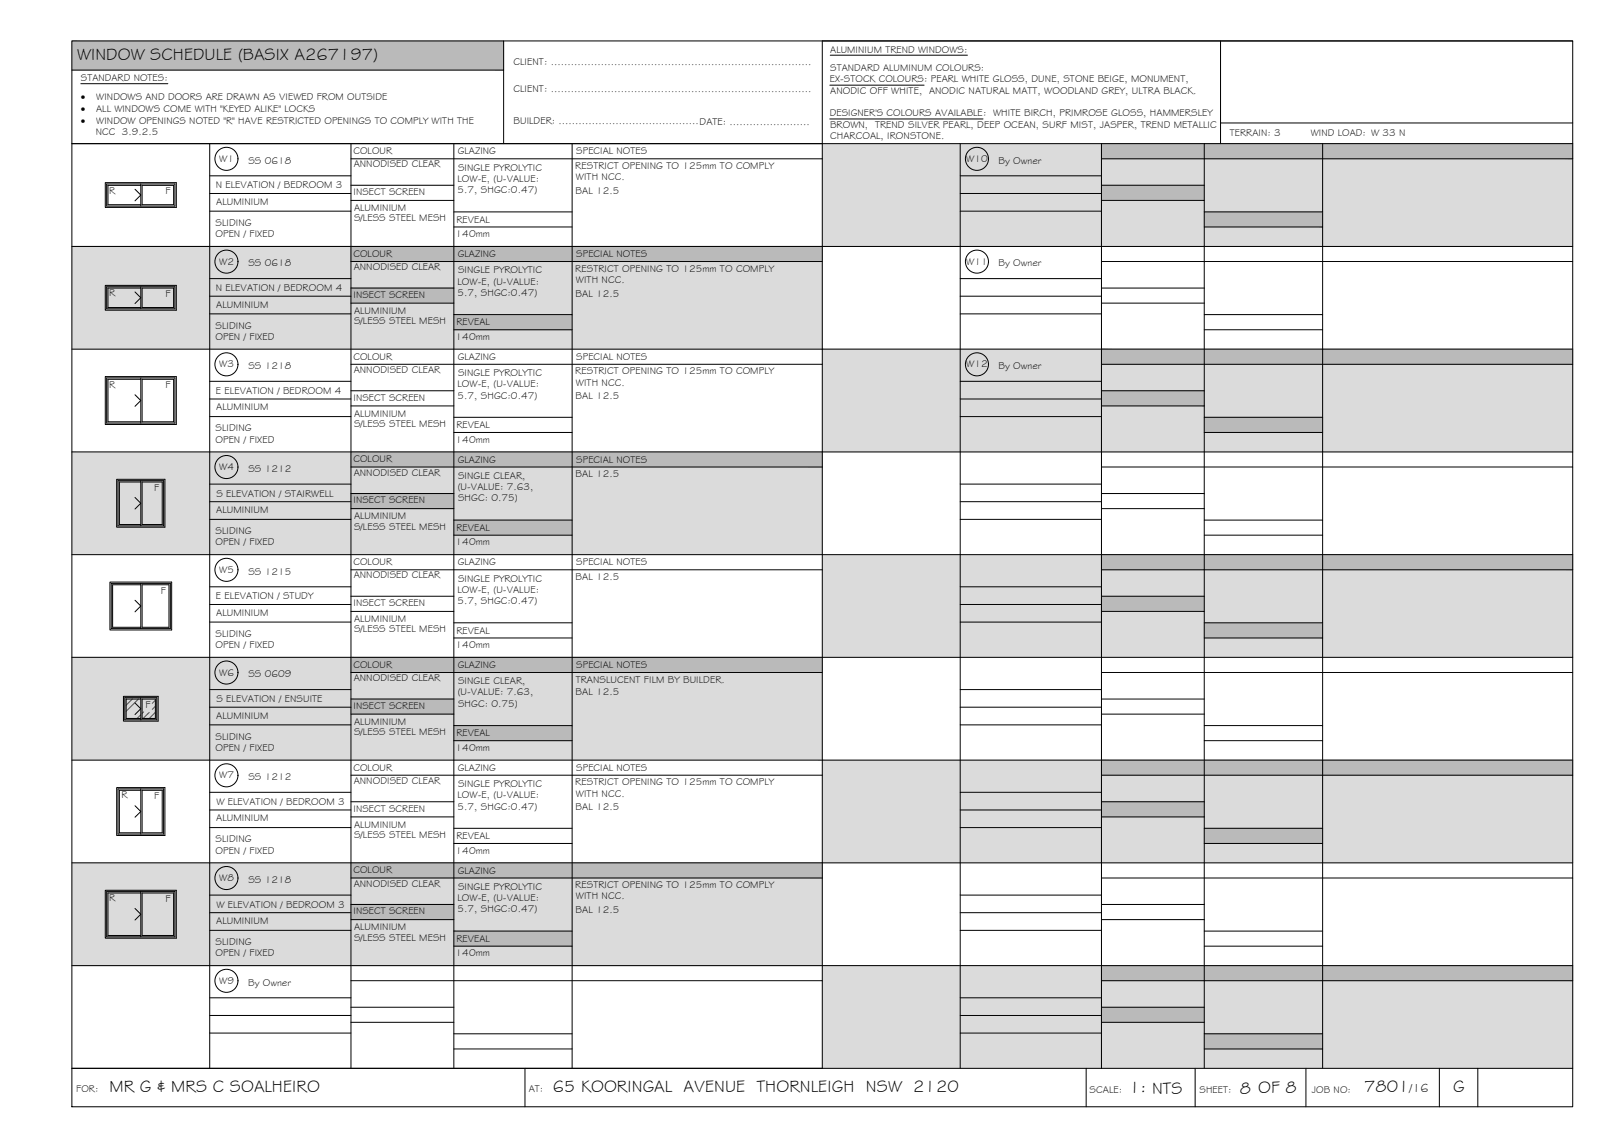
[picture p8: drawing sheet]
<svg xmlns="http://www.w3.org/2000/svg" width="420mm" height="297mm" viewBox="0 0 420 297" stroke-linecap="round" stroke-linejoin="round" font-family="sans-serif">
<!-- layer: WINDOWS -->
<g fill="none" stroke="#000" stroke-width=".26">
<path d="M27.7 47.8h17.8v5.8h-17.8zM35.1 49.2l1.5 1.5-1.5 1.5M36.6 48.2h-8.5v5h8.5M36.6 47.8v5.8M36.9 48.2h8.2v5h-8.2zM27.7 74.5h17.8v5.8h-17.8zM35.1 75.9l1.5 1.5-1.5 1.5M36.6 74.9h-8.5v5h8.5M36.6 74.5v5.8M36.9 74.9h8.2v5h-8.2zM27.7 98.2h17.8v11.8h-17.8zM36.6 98.6h-8.5v11h8.5"/>
<path d="M36.6 98.2v11.8M36.9 98.6h8.2v11h-8.2zM35.1 102.6l1.5 1.5-1.5 1.5M30.7 124.9h11.8v11.8h-11.8zM35.1 129.3l1.5 1.5-1.5 1.5M36.6 124.9v11.8M36.6 125.3h-5.6v11h5.6M36.9 125.3h5.2v11h-5.2zM28.9 151.6h15.4v11.8h-15.4zM35.1 156l1.5 1.5-1.5 1.5M36.6 151.6v11.8M36.6 152h-7.3v11h7.3"/>
<path d="M36.9 152h7v11h-7zM32.4 181.3h8.3v5.8h-8.3zM35.1 182.7l1.5 1.5-1.5 1.5M36.6 181.3v5.8M36.6 181.7h-3.8v5h3.8M36.9 181.7h3.5v5h-3.5zM30.7 205h11.8v11.8h-11.8zM35.1 209.4l1.5 1.5-1.5 1.5M36.6 205v11.8M36.6 205.4h-5.6v11h5.6M36.9 205.4h5.2v11h-5.2zM27.7 231.7h17.8v11.8h-17.8z"/>
<path d="M35.1 236.1l1.5 1.5-1.5 1.5M36.6 232.1h-8.5v11h8.5M36.6 231.7v11.8M36.9 232.1h8.2v11h-8.2z"/>
<circle cx="58.8" cy="41.3" r="3"/>
<circle cx="253.8" cy="41.3" r="3"/>
<circle cx="58.8" cy="68" r="3"/>
<circle cx="253.8" cy="68" r="3"/>
<circle cx="58.8" cy="94.7" r="3"/>
<circle cx="253.8" cy="94.7" r="3"/>
<circle cx="58.8" cy="121.4" r="3"/>
<circle cx="58.8" cy="148.1" r="3"/>
<circle cx="58.8" cy="174.8" r="3"/>
<circle cx="58.8" cy="201.5" r="3"/>
<circle cx="58.8" cy="228.2" r="3"/>
<circle cx="58.8" cy="254.9" r="3"/>
</g>
<!-- layer: NEWWORK -->
<path d="M27.4 47.5h18.4v6.4h-18.4zM27.4 74.2h18.4v6.4h-18.4zM27.4 97.9h18.4v12.4h-18.4zM30.3 124.6h12.5v12.4h-12.5zM28.6 151.3h16v12.4h-16zM32.1 181h9v6.4h-9zM30.3 204.7h12.5v12.4h-12.5zM27.4 231.4h18.4v12.4h-18.4z" fill="none" stroke="#000" stroke-width=".26"/>
<!-- layer: WINDOW SCHEDULE HATCH -->
<g fill="#dbdbdb" stroke="#dbdbdb" stroke-width=".26">
<path d="M213.7 37.3l195 26.7v-26.7zM213.7 37.3l195 26.7h-195z"/>
<path d="M18.7 64l195 26.7v-26.7zM18.7 64l195 26.7h-195z"/>
<path d="M213.7 90.7l195 26.7v-26.7zM213.7 90.7l195 26.7h-195z"/>
<path d="M18.7 117.4l195 26.7v-26.7zM18.7 117.4l195 26.7h-195z"/>
<path d="M213.7 144.1l195 26.7v-26.7zM213.7 144.1l195 26.7h-195z"/>
<path d="M18.7 170.8l195 26.7v-26.7zM18.7 170.8l195 26.7h-195z"/>
<path d="M213.7 197.5l195 26.7v-26.7zM213.7 197.5l195 26.7h-195z"/>
<path d="M18.7 224.2l195 26.7v-26.7zM18.7 224.2l195 26.7h-195z"/>
<path d="M213.7 250.9l195 26.7v-26.7zM213.7 250.9l195 26.7h-195z"/>
</g>
<g fill="#bababa" stroke="#bababa" stroke-width=".26">
<path d="M18.7 10.6l112.2 7.6v-7.6zM18.7 10.6l112.2 7.6h-112.2z"/>
<path d="M286.2 37.3l122.5 4v-4zM286.2 37.3l122.5 4h-122.5z"/>
<path d="M286.2 48.1l26.7 4v-4zM286.2 48.1l26.7 4h-26.7z"/>
<path d="M312.9 55.1l30.8 3.9v-3.9zM312.9 55.1l30.8 3.9h-30.8z"/>
<path d="M91.2 64l122.5 4v-4zM91.2 64l122.5 4h-122.5z"/>
<path d="M91.2 74.9l26.7 3.9v-3.9zM91.2 74.9l26.7 3.9h-26.7z"/>
<path d="M117.9 81.8l30.8 3.9v-3.9zM117.9 81.8l30.8 3.9h-30.8z"/>
<path d="M286.2 90.7l122.5 4v-4zM286.2 90.7l122.5 4h-122.5z"/>
<path d="M286.2 101.6l26.7 3.9v-3.9zM286.2 101.6l26.7 3.9h-26.7z"/>
<path d="M312.9 108.5l30.8 3.9v-3.9zM312.9 108.5l30.8 3.9h-30.8z"/>
<path d="M91.2 117.4l122.5 4v-4zM91.2 117.4l122.5 4h-122.5z"/>
<path d="M91.2 128.3l26.7 3.9v-3.9zM91.2 128.3l26.7 3.9h-26.7z"/>
<path d="M117.9 135.2l30.8 3.9v-3.9zM117.9 135.2l30.8 3.9h-30.8z"/>
<path d="M286.2 144.1l122.5 4v-4zM286.2 144.1l122.5 4h-122.5z"/>
<path d="M286.2 155l26.7 3.9v-3.9zM286.2 155l26.7 3.9h-26.7z"/>
<path d="M312.9 161.9l30.8 3.9v-3.9zM312.9 161.9l30.8 3.9h-30.8z"/>
<path d="M91.2 170.8l122.5 4v-4zM91.2 170.8l122.5 4h-122.5z"/>
<path d="M91.2 181.6l26.7 4v-4zM91.2 181.6l26.7 4h-26.7z"/>
<path d="M117.9 188.6l30.8 3.9v-3.9zM117.9 188.6l30.8 3.9h-30.8z"/>
<path d="M286.2 197.5l122.5 4v-4zM286.2 197.5l122.5 4h-122.5z"/>
<path d="M286.2 208.4l26.7 3.9v-3.9zM286.2 208.4l26.7 3.9h-26.7z"/>
<path d="M312.9 215.3l30.8 3.9v-3.9zM312.9 215.3l30.8 3.9h-30.8z"/>
<path d="M91.2 224.2l122.5 4v-4zM91.2 224.2l122.5 4h-122.5z"/>
<path d="M91.2 235l26.7 4v-4zM91.2 235l26.7 4h-26.7z"/>
<path d="M117.9 242l30.8 3.9v-3.9zM117.9 242l30.8 3.9h-30.8z"/>
<path d="M286.2 250.9l122.5 4v-4zM286.2 250.9l122.5 4h-122.5z"/>
<path d="M286.2 261.8l26.7 3.9v-3.9zM286.2 261.8l26.7 3.9h-26.7z"/>
<path d="M312.9 268.7l30.8 3.9v-3.9zM312.9 268.7l30.8 3.9h-30.8z"/>
</g>
<!-- layer: BORDER -->
<g fill="none" stroke="#000" stroke-width=".26">
<path d="M18.7 10.6h390v277h-390zM18.7 18.2h112.2M130.9 10.6v26.7M317.1 10.6v26.7M408.7 10.6h-195v267M18.7 37.3h390M54.5 37.3v240.3M91.2 37.3v240.3M117.9 37.3v240.3M148.7 37.3v240.3M249.5 37.3v240.3M286.2 37.3v240.3"/>
<path d="M312.9 37.3v240.3M317.1 32h91.6M343.7 37.3v240.3M54.5 45.7h36.7M54.5 50.3h36.7M54.5 54.9h36.7M91.2 41.3h122.5M91.2 48.1h26.7M91.2 52.1h26.7M117.9 55.1h30.8M117.9 59h30.8M249.5 45.7h36.7"/>
<path d="M249.5 50.3h36.7M249.5 54.9h36.7M286.2 41.3h122.5M286.2 48.1h26.7M286.2 52.1h26.7M312.9 55.1h30.8M312.9 59h30.8M18.7 64h390M54.5 72.4h36.7M54.5 77h36.7M91.2 68h122.5M91.2 74.9h26.7"/>
<path d="M91.2 78.8h26.7M249.5 72.4h36.7M249.5 77h36.7M286.2 68h122.5M286.2 74.9h26.7M286.2 78.8h26.7M18.7 90.7h390M54.5 81.6h36.7M54.5 99.1h36.7M91.2 94.7h122.5M117.9 81.8h30.8M117.9 85.7h30.8"/>
<path d="M249.5 81.6h36.7M249.5 99.1h36.7M286.2 94.7h122.5M312.9 81.8h30.8M312.9 85.7h30.8M18.7 117.4h390M54.5 103.7h36.7M54.5 108.3h36.7M91.2 101.6h26.7M91.2 105.5h26.7M117.9 108.5h30.8M117.9 112.4h30.8"/>
<path d="M249.5 103.7h36.7M249.5 108.3h36.7M286.2 101.6h26.7M286.2 105.5h26.7M312.9 108.5h30.8M312.9 112.4h30.8M54.5 125.8h36.7M54.5 130.4h36.7M54.5 135h36.7M91.2 121.4h122.5M91.2 128.3h26.7M91.2 132.2h26.7"/>
<path d="M117.9 135.2h30.8M117.9 139.1h30.8M249.5 125.8h36.7M249.5 130.4h36.7M249.5 135h36.7M286.2 121.4h122.5M286.2 128.3h26.7M286.2 132.2h26.7M312.9 135.2h30.8M312.9 139.1h30.8M18.7 144.1h390M54.5 152.5h36.7"/>
<path d="M54.5 157.1h36.7M91.2 148.1h122.5M91.2 155h26.7M91.2 158.9h26.7M249.5 152.5h36.7M249.5 157.1h36.7M286.2 148.1h122.5M286.2 155h26.7M286.2 158.9h26.7M18.7 170.8h390M54.5 161.7h36.7M54.5 179.2h36.7"/>
<path d="M91.2 174.8h122.5M117.9 161.9h30.8M117.9 165.8h30.8M249.5 161.7h36.7M249.5 179.2h36.7M286.2 174.8h122.5M312.9 161.9h30.8M312.9 165.8h30.8M18.7 197.5h390M54.5 183.8h36.7M54.5 188.4h36.7M91.2 181.7h26.7"/>
<path d="M91.2 185.6h26.7M117.9 188.6h30.8M117.9 192.5h30.8M249.5 183.8h36.7M249.5 188.4h36.7M286.2 181.7h26.7M286.2 185.6h26.7M312.9 188.6h30.8M312.9 192.5h30.8M54.5 205.9h36.7M54.5 210.5h36.7M54.5 215.1h36.7"/>
<path d="M91.2 201.5h122.5M91.2 208.4h26.7M91.2 212.3h26.7M117.9 215.3h30.8M117.9 219.2h30.8M249.5 205.9h36.7M249.5 210.5h36.7M249.5 215.1h36.7M286.2 201.5h122.5M286.2 208.4h26.7M286.2 212.3h26.7M312.9 215.3h30.8"/>
<path d="M312.9 219.2h30.8M18.7 224.2h390M54.5 232.6h36.7M54.5 237.2h36.7M91.2 228.2h122.5M91.2 235h26.7M91.2 239h26.7M249.5 232.6h36.7M249.5 237.2h36.7M286.2 228.2h122.5M286.2 235h26.7M286.2 239h26.7"/>
<path d="M18.7 250.9h390M54.5 241.8h36.7M54.5 259.3h36.7M91.2 254.9h122.5M117.9 242h30.8M117.9 245.9h30.8M249.5 241.8h36.7M249.5 259.3h36.7M286.2 254.9h122.5M312.9 242h30.8M312.9 245.9h30.8M18.7 277.6h390"/>
<path d="M54.5 263.9h36.7M54.5 268.5h36.7M91.2 261.8h26.7M91.2 265.7h26.7M117.9 268.7h30.8M117.9 272.6h30.8M136.4 277.6v10M249.5 263.9h36.7M249.5 268.5h36.7M282.2 277.6v10M286.2 261.8h26.7M286.2 265.7h26.7"/>
<path d="M310.5 277.6v10M312.9 268.7h30.8M312.9 272.6h30.8M339.3 277.6v10M374 277.6v10M384 277.6v10"/>
</g>
<!-- layer: TEXT -->
<path d="M215.7 14.3h35.7M21 21.8h22.6M215.6 30.9h39.8M215.6 22.1h24.5" fill="none" stroke="#000" stroke-width=".26"/>
<!-- layer: HATCH -->
<path d="M32.8 181.7h.1M34.4 181.7l-1.6 1.6M36 181.7l-3.2 3.1M36.6 185.8l-1 .9M37.3 185l-.4 .4M38.8 185.1l-1.6 1.6M40.4 185.1l-1.6 1.6M40.4 182l-.8 .8M40.4 183.5l-.8 .9M40.4 186.7h.1" fill="none" stroke="#545454" stroke-width=".26"/>
<g font-size="4.5">
<text x="20" y="15.6">WINDOW SCHEDULE (BASIX A267197)</text>
<text x="28.5" y="283.7">MR G &amp; MRS C SOALHEIRO</text>
<text x="143.6" y="283.7">65 KOORINGAL AVENUE THORNLEIGH NSW 2120</text>
<text x="293.4" y="284">1: NTS</text>
<text x="322.2" y="284.2">8 OF 8</text>
<text x="354.5" y="283.9">7801</text>
<text x="377.6" y="283.8">G</text>
</g>
<text font-size="3.2" x="366.3" y="283.9">/16</text>
<g font-size="2.6">
<text x="133.4" y="16.9">CLIENT: ..............................................................................</text>
<text x="215.7" y="13.6">ALUMINIUM TREND WINDOWS:</text>
<text x="21" y="21.1">STANDARD NOTES:</text>
<text x="215.6" y="21.4">EX-STOCK COLOURS: PEARL WHITE GLOSS, DUNE, STONE BEIGE, MONUMENT,</text>
<text x="215.7" y="18.5">STANDARD ALUMINUM COLOURS:</text>
<text x="21" y="26.1">·</text>
<text x="21" y="29.1">·</text>
<text x="25" y="29.1">ALL WINDOWS COME WITH &quot;KEYED ALIKE&quot; LOCKS</text>
<text x="25" y="26.1">WINDOWS AND DOORS ARE DRAWN AS VIEWED FROM OUTSIDE</text>
<text x="133.4" y="24">CLIENT: ..............................................................................</text>
<text x="215.7" y="24.4">ANODIC OFF WHITE, ANODIC NATURAL MATT, WOODLAND GREY, ULTRA BLACK.</text>
<text x="21" y="32.1">·</text>
<text x="24.9" y="35.1">NCC 3.9.2.5</text>
<text x="25" y="32.1">WINDOW OPENINGS NOTED &quot;R&quot; HAVE RESTRICTED OPENINGS TO COMPLY WITH THE</text>
<text x="133.4" y="32.3">BUILDER: ..........................................DATE: ........................</text>
<text x="215.6" y="30.2">DESIGNER'S COLOURS AVAILABLE: WHITE BIRCH, PRIMROSE GLOSS, HAMMERSLEY</text>
<text x="215.7" y="33.2">BROWN, TREND SILVER PEARL, DEEP OCEAN, SURF MIST, JASPER, TREND METALLIC</text>
<text x="319.6" y="35.4">TERRAIN: 3</text>
<text x="340.6" y="35.4">WIND LOAD: W 33 N</text>
<text x="91.8" y="40.1">COLOUR</text>
<text x="119" y="40.1">GLAZING</text>
<text x="149.7" y="40.1">SPECIAL NOTES</text>
<text x="215.7" y="36.1">CHARCOAL, IRONSTONE.</text>
<text x="57" y="42.1">W1</text>
<text x="64.5" y="42.6">SS 0618</text>
<text x="91.9" y="43.5">ANNODISED CLEAR</text>
<text x="118.9" y="47.2">LOW-E, (U-VALUE:</text>
<text x="119" y="44.3">SINGLE PYROLYTIC</text>
<text x="149.5" y="43.9">RESTRICT OPENING TO 125mm TO COMPLY</text>
<text x="149.6" y="46.8">WITH NCC.</text>
<text x="251.1" y="42.1">W10</text>
<text x="259.5" y="42.6">By Owner</text>
<text x="28.3" y="50.3">R</text>
<text x="43" y="50.5">F</text>
<text x="56.1" y="49">N ELEVATION / BEDROOM 3</text>
<text x="56.2" y="53.2">ALUMINIUM</text>
<text x="91.8" y="50.7">INSECT SCREEN</text>
<text x="118.9" y="50.2">5.7, SHGC:0.47)</text>
<text x="149.6" y="50.4">BAL 12.5</text>
<text x="56" y="58.7">SLIDING</text>
<text x="92" y="54.9">ALUMINIUM</text>
<text x="92" y="57.5">S/LESS STEEL MESH</text>
<text x="118.6" y="57.9">REVEAL</text>
<text x="56" y="61.6">OPEN / FIXED</text>
<text x="118.4" y="61.7">140mm</text>
<text x="57" y="68.8">W2</text>
<text x="64.5" y="69.3">SS 0618</text>
<text x="91.8" y="66.8">COLOUR</text>
<text x="91.9" y="70.2">ANNODISED CLEAR</text>
<text x="119" y="66.9">GLAZING</text>
<text x="119" y="71">SINGLE PYROLYTIC</text>
<text x="149.5" y="70.6">RESTRICT OPENING TO 125mm TO COMPLY</text>
<text x="149.7" y="66.9">SPECIAL NOTES</text>
<text x="251.1" y="68.8">W11</text>
<text x="259.5" y="69.3">By Owner</text>
<text x="28.3" y="77">R</text>
<text x="43" y="77.2">F</text>
<text x="56.1" y="75.7">N ELEVATION / BEDROOM 4</text>
<text x="91.8" y="77.4">INSECT SCREEN</text>
<text x="118.9" y="73.9">LOW-E, (U-VALUE:</text>
<text x="118.9" y="76.9">5.7, SHGC:0.47)</text>
<text x="149.6" y="77.1">BAL 12.5</text>
<text x="149.6" y="73.5">WITH NCC.</text>
<text x="56.2" y="79.9">ALUMINIUM</text>
<text x="92" y="81.6">ALUMINIUM</text>
<text x="56" y="88.3">OPEN / FIXED</text>
<text x="56" y="85.4">SLIDING</text>
<text x="92" y="84.2">S/LESS STEEL MESH</text>
<text x="118.4" y="88.3">140mm</text>
<text x="118.6" y="84.6">REVEAL</text>
<text x="57" y="95.5">W3</text>
<text x="64.5" y="96">SS 1218</text>
<text x="91.8" y="93.5">COLOUR</text>
<text x="119" y="93.5">GLAZING</text>
<text x="149.7" y="93.5">SPECIAL NOTES</text>
<text x="251.1" y="95.5">W12</text>
<text x="259.5" y="95.9">By Owner</text>
<text x="28.3" y="100.7">R</text>
<text x="43" y="100.9">F</text>
<text x="91.9" y="96.9">ANNODISED CLEAR</text>
<text x="118.9" y="100.6">LOW-E, (U-VALUE:</text>
<text x="119" y="97.7">SINGLE PYROLYTIC</text>
<text x="149.5" y="97.3">RESTRICT OPENING TO 125mm TO COMPLY</text>
<text x="149.6" y="100.2">WITH NCC.</text>
<text x="56.1" y="102.4">E ELEVATION / BEDROOM 4</text>
<text x="56.2" y="106.7">ALUMINIUM</text>
<text x="91.8" y="104.1">INSECT SCREEN</text>
<text x="118.9" y="103.6">5.7, SHGC:0.47)</text>
<text x="149.6" y="103.8">BAL 12.5</text>
<text x="56" y="112.1">SLIDING</text>
<text x="92" y="108.3">ALUMINIUM</text>
<text x="92" y="110.9">S/LESS STEEL MESH</text>
<text x="118.6" y="111.3">REVEAL</text>
<text x="56" y="115">OPEN / FIXED</text>
<text x="118.4" y="115">140mm</text>
<text x="57" y="122.2">W4</text>
<text x="64.5" y="122.7">SS 1212</text>
<text x="91.8" y="120.2">COLOUR</text>
<text x="91.9" y="123.6">ANNODISED CLEAR</text>
<text x="119" y="120.3">GLAZING</text>
<text x="119" y="124.4">SINGLE CLEAR,</text>
<text x="149.6" y="124">BAL 12.5</text>
<text x="149.7" y="120.3">SPECIAL NOTES</text>
<text x="40" y="127.6">F</text>
<text x="56.2" y="129.1">S ELEVATION / STAIRWELL</text>
<text x="91.8" y="130.8">INSECT SCREEN</text>
<text x="118.9" y="127.3">(U-VALUE: 7.63,</text>
<text x="119" y="130.3">SHGC: 0.75)</text>
<text x="56.2" y="133.3">ALUMINIUM</text>
<text x="92" y="135">ALUMINIUM</text>
<text x="92" y="137.6">S/LESS STEEL MESH</text>
<text x="118.6" y="138">REVEAL</text>
<text x="56" y="141.7">OPEN / FIXED</text>
<text x="56" y="138.8">SLIDING</text>
<text x="118.4" y="141.7">140mm</text>
<text x="57" y="148.9">W5</text>
<text x="64.5" y="149.4">SS 1215</text>
<text x="91.8" y="146.9">COLOUR</text>
<text x="119" y="147">GLAZING</text>
<text x="149.7" y="147">SPECIAL NOTES</text>
<text x="41.8" y="154.3">F</text>
<text x="56.1" y="155.8">E ELEVATION / STUDY</text>
<text x="91.9" y="150.3">ANNODISED CLEAR</text>
<text x="118.9" y="154">LOW-E, (U-VALUE:</text>
<text x="119" y="151.1">SINGLE PYROLYTIC</text>
<text x="149.6" y="150.7">BAL 12.5</text>
<text x="56.2" y="160">ALUMINIUM</text>
<text x="91.8" y="157.5">INSECT SCREEN</text>
<text x="92" y="161.7">ALUMINIUM</text>
<text x="118.9" y="157">5.7, SHGC:0.47)</text>
<text x="56" y="165.5">SLIDING</text>
<text x="92" y="164.4">S/LESS STEEL MESH</text>
<text x="118.6" y="164.7">REVEAL</text>
<text x="56" y="168.4">OPEN / FIXED</text>
<text x="91.8" y="173.6">COLOUR</text>
<text x="118.4" y="168.4">140mm</text>
<text x="119" y="173.6">GLAZING</text>
<text x="149.7" y="173.7">SPECIAL NOTES</text>
<text x="57" y="175.6">W6</text>
<text x="64.5" y="176.1">SS 0609</text>
<text x="91.9" y="177">ANNODISED CLEAR</text>
<text x="119" y="177.8">SINGLE CLEAR,</text>
<text x="149.6" y="177.4">TRANSLUCENT FILM BY BUILDER.</text>
<text x="37.8" y="184">F</text>
<text x="56.2" y="182.5">S ELEVATION / ENSUITE</text>
<text x="91.8" y="184.2">INSECT SCREEN</text>
<text x="118.9" y="180.7">(U-VALUE: 7.63,</text>
<text x="119" y="183.7">SHGC: 0.75)</text>
<text x="149.6" y="180.6">BAL 12.5</text>
<text x="56.2" y="186.7">ALUMINIUM</text>
<text x="92" y="188.4">ALUMINIUM</text>
<text x="92" y="191">S/LESS STEEL MESH</text>
<text x="118.6" y="191.4">REVEAL</text>
<text x="56" y="195.1">OPEN / FIXED</text>
<text x="56" y="192.2">SLIDING</text>
<text x="118.4" y="195.1">140mm</text>
<text x="57" y="202.3">W7</text>
<text x="64.5" y="202.7">SS 1212</text>
<text x="91.8" y="200.3">COLOUR</text>
<text x="91.9" y="203.7">ANNODISED CLEAR</text>
<text x="119" y="200.4">GLAZING</text>
<text x="149.7" y="200.4">SPECIAL NOTES</text>
<text x="31.6" y="207.5">R</text>
<text x="40" y="207.7">F</text>
<text x="56.2" y="209.2">W ELEVATION / BEDROOM 3</text>
<text x="118.9" y="207.4">LOW-E, (U-VALUE:</text>
<text x="119" y="204.5">SINGLE PYROLYTIC</text>
<text x="149.5" y="204.1">RESTRICT OPENING TO 125mm TO COMPLY</text>
<text x="149.6" y="207">WITH NCC.</text>
<text x="56.2" y="213.4">ALUMINIUM</text>
<text x="91.8" y="210.9">INSECT SCREEN</text>
<text x="92" y="215.1">ALUMINIUM</text>
<text x="118.9" y="210.4">5.7, SHGC:0.47)</text>
<text x="149.6" y="210.6">BAL 12.5</text>
<text x="56" y="221.8">OPEN / FIXED</text>
<text x="56" y="218.9">SLIDING</text>
<text x="92" y="217.7">S/LESS STEEL MESH</text>
<text x="118.4" y="221.8">140mm</text>
<text x="118.6" y="218.1">REVEAL</text>
<text x="91.8" y="227">COLOUR</text>
<text x="119" y="227">GLAZING</text>
<text x="57" y="229">W8</text>
<text x="64.5" y="229.5">SS 1218</text>
<text x="91.9" y="230.4">ANNODISED CLEAR</text>
<text x="119" y="231.2">SINGLE PYROLYTIC</text>
<text x="149.5" y="230.8">RESTRICT OPENING TO 125mm TO COMPLY</text>
<text x="149.6" y="233.7">WITH NCC.</text>
<text x="28.3" y="234.2">R</text>
<text x="43" y="234.4">F</text>
<text x="56.2" y="235.9">W ELEVATION / BEDROOM 3</text>
<text x="91.8" y="237.6">INSECT SCREEN</text>
<text x="118.9" y="234.1">LOW-E, (U-VALUE:</text>
<text x="118.9" y="237.1">5.7, SHGC:0.47)</text>
<text x="149.6" y="237.3">BAL 12.5</text>
<text x="56" y="245.6">SLIDING</text>
<text x="56.2" y="240.1">ALUMINIUM</text>
<text x="92" y="241.8">ALUMINIUM</text>
<text x="92" y="244.4">S/LESS STEEL MESH</text>
<text x="118.6" y="244.8">REVEAL</text>
<text x="56" y="248.5">OPEN / FIXED</text>
<text x="118.4" y="248.6">140mm</text>
<text x="57" y="255.7">W9</text>
<text x="64.5" y="256.2">By Owner</text>
<text x="19.8" y="283.8">FOR:</text>
<text x="137.4" y="283.7">AT:</text>
<text x="283.1" y="284">SCALE:</text>
<text x="311.7" y="284">SHEET:</text>
<text x="340.9" y="284">JOB NO:</text>
</g>
</svg>
